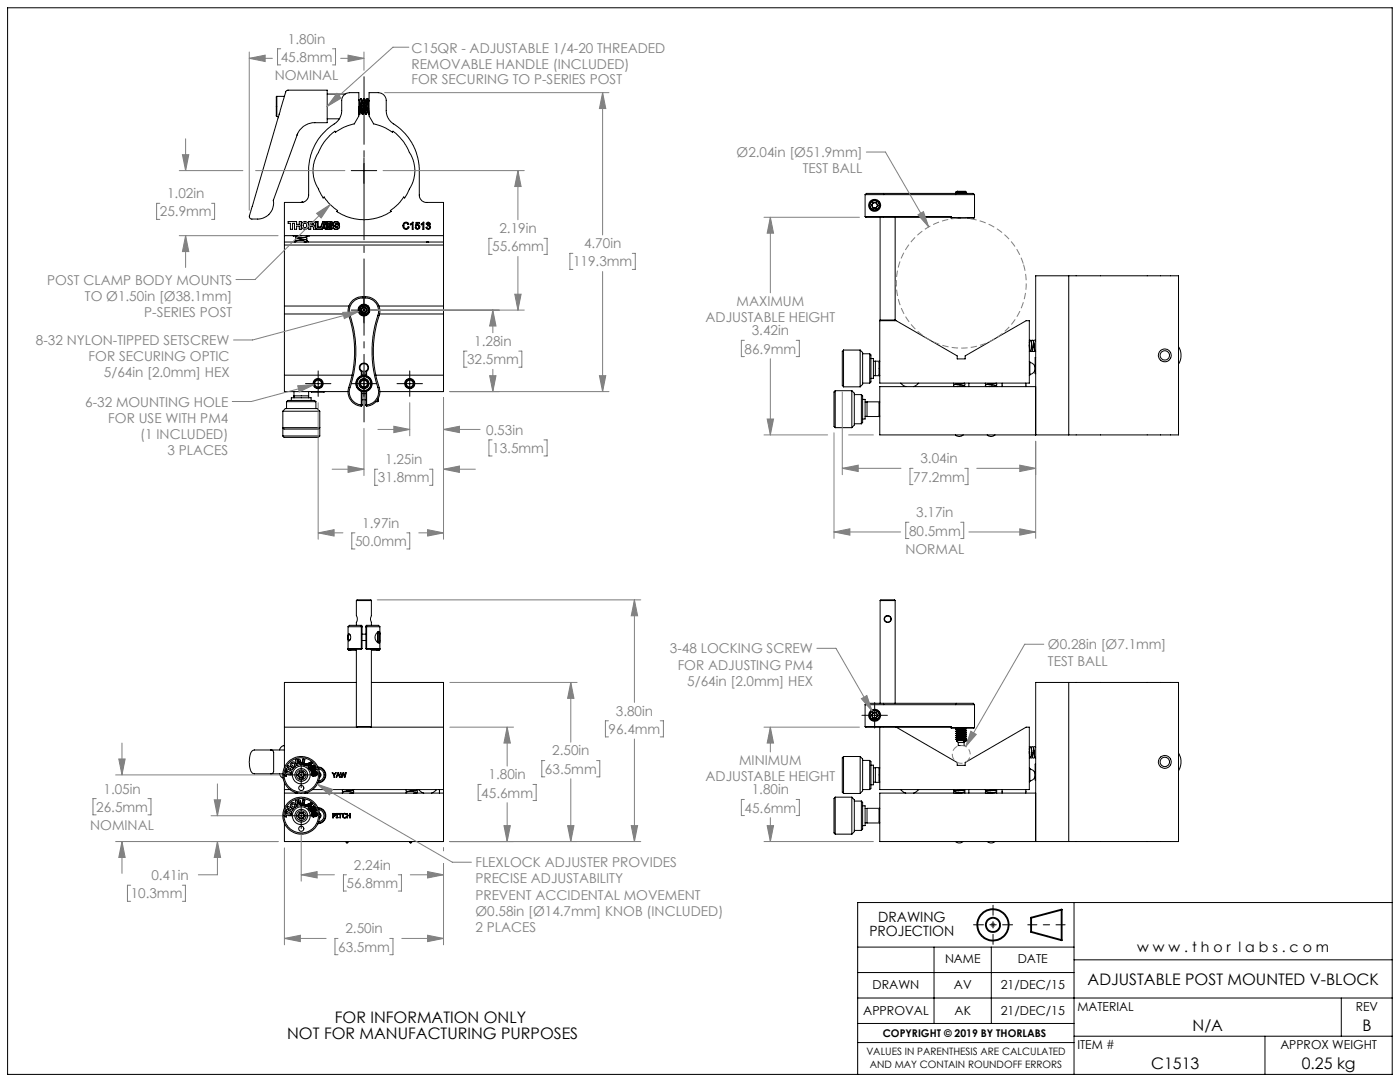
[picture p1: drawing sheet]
<svg xmlns="http://www.w3.org/2000/svg" width="279mm" height="216mm" viewBox="0 0 279 216" stroke-linecap="round" stroke-linejoin="round" font-family="sans-serif">
<g fill="none" stroke="#000" stroke-width=".38">
<path d="M205.8 183.1l6.1-1.6v6.1l-6.1-1.7z"/>
<circle cx="198.2" cy="184.6" r="1.42"/>
<circle cx="198.2" cy="184.6" r="3.1"/>
</g>
<g fill="none" stroke="#808080" stroke-width=".2">
<path d="M49.7 11.6l3.2-.6v1.3zM49.7 10.4v31.5M49.7 11.6h4.7M56 9.7h-.6v3.2h.6M66.4 9.7h.6v3.2h-.6M67.2 18.6l.9 1-2.8 1.6zM68 11.6h4.6M69.5 11l3.1 .6-3.1 .7zM72.6 10.4v3.6M76.8 18.5h44.7M81.6 9.4h-3.2l-13.1 11.8M120.3 18.5l.6 3.2h-1.3z"/>
<path d="M120.3 18.5v28.4M35.8 34h12.7M36.4 30.9h1.3l-.7 3.1zM37 27.7v6.3M51 34h17.8M76.4 34h28.2M103.4 34l.6 3.2h-1.3zM103.4 34v9.9M172.9 30.3h3.8l8.6 15M31.9 40.6h-.6v3.2h.6M35.8 47h19.7M37 47l.7 3.2h-1.3z"/>
<path d="M37 47v6.4M42.2 40.6h.6v3.2h-.6M63.2 42.6l2.7-1.8-1.8 2.7zM65.9 40.8l-15 15h-3.8M98.2 47.6h-.6v3.2h.6M102.7 58.7h1.3l-.6 3.2zM103.4 51.2v10.7M108.5 47.6h.7v3.2h-.7M114.3 50.6h-.6v3.2h.6M120.3 54.2v23.9M126.2 50.6h.6v3.2h-.6M152.5 43.4h19"/>
<path d="M153.7 43.4l.7 3.1h-1.3zM153.7 43.4v15M183.2 42.9l1.1-.7 1 3.1zM59.4 77l3.3-.2-3 1.4zM62.7 76.8l-12.5 3.3h-3.8M68.4 62.3l3.2-.1-2.9 1.4zM71.6 62.2l-21.2 5.6h-3.8M73.9 61.9h30.7M88.5 79.4v28.2M89.8 78.1h31.7M93.2 70.1h-.6v3.2h.6M97.7 75h1.3l-.6 3.1z"/>
<path d="M98.4 61.9l.6 3.2h-1.3zM98.4 61.9v4.5M98.4 73.7v4.4M103.5 70.1h.6v3.2h-.6M119.6 75h1.3l-.6 3.1zM148.6 67.9h-.6v3.3h.6M153.7 71.6v15.2M158.9 67.9h.6v3.3h-.6M168.1 78.2v16.5M63.5 80.4v27.2M66.3 93.6h6.3M69.5 93l3.1 .6-3.1 .7z"/>
<path d="M72.6 85.5v9.4M75.4 93.6h-.6v3.2h.6M75.4 85.7h6.4M78.6 85.1l3.2 .6-3.2 .6zM81.8 80.4v6.6M85.7 93.6h.7v3.2h-.7M88.5 85.7l3.2-.6v1.2zM88.5 93.6l3.2-.6v1.3zM88.5 85.7h7.3M88.5 93.6h6.4M98.2 87.8h-.6v3.2h.6M108.5 87.8h.7v3.2h-.7"/>
<path d="M152.5 86.8h12.7M153.1 83.6h1.3l-.7 3.2zM166.4 86.4v21M168.1 93.5l3.2-.7v1.3zM168.1 93.5h11.7M169.4 86.8h4.9M182.2 93.5h-.6v3.2h.6M192.5 93.5h.7v3.2h-.7M194.9 93.5h11.8M203.5 92.8l3.2 .7-3.2 .6zM206.7 88.1v19.3M63.5 106.3l3.2-.6v1.3z"/>
<path d="M63.5 106.3h4.9M70.8 106.3h-.6v3.2h.6M75.3 119.7h52.6M81.2 106.3h.6v3.2h-.6M83.6 106.3h4.9M85.3 105.7l3.2 .6-3.2 .7zM126.6 119.7l.6 3.2h-1.2zM126.6 119.7v20.5M166.4 106.2l3.2-.7v1.3zM166.4 106.2h13.3M181.4 104.2h-.6v3.3h.6M191.7 104.2h.6v3.3h-.6"/>
<path d="M193.4 106.2h13.3M203.5 105.5l3.2 .7-3.2 .6zM89.8 136.2h25.4M113.9 136.2l.6 3.1h-1.2zM113.9 136.2v11.9M163 129.4h3.8l7.2 12.5M171.9 139.4l1.1-.6 1 3.1zM208.3 128.6h-3.8l-11.8 20.4M19.2 159.3h-.6v3.3h.6M23.1 154.6h33.2M23.7 151.4h1.3l-.7 3.2zM24.3 148.3v6.3"/>
<path d="M29.5 159.3h.6v3.3h-.6M42.8 159.6h1.2l-.6 3.2zM43.4 156.4v6.4M63.3 156.5l3.1 1-.6 1.1zM63.3 156.5l27 15.5h3.8M89.8 145.1h12.7M96 156.5h-.6v3.2h.6M101.2 145.1l.6 3.2h-1.2zM101.2 145.1v7.8M106.4 156.5h.6v3.2h-.6M108.7 151.8h-.6v3.2h.6M113.9 155.4v12.5"/>
<path d="M119.1 151.8h.6v3.2h-.6M121.4 143.8h-.6v3.2h.6M126.6 147.5v20.4M131.8 143.8h.6v3.2h-.6M148.6 159.5h-.6v3.2h.6M152.5 145.1h19M153.7 145.1l.7 3.2h-1.3zM153.7 145.1v4.9M158.9 159.5h.6v3.2h-.6M193.7 145.9l1.1 .6-2.1 2.5zM23.1 167.9h32.4M24.3 167.9l.7 3.2h-1.3z"/>
<path d="M24.3 167.9v6.4M26.1 176.6h-.7v3.2h.7M36.4 176.6h.6v3.2h-.6M42.1 162.8h14.2M43.4 167.9l.6 3.2h-1.2zM43.4 167.9v6.7h-3.8M56.8 169.2v19.3M60.1 174.6l3.2-.7v1.3zM60.1 174.6h6.6M60.1 166.6v9.2M69.1 174.6h-.6v3.2h.6M79.5 174.6h.6v3.2h-.6"/>
<path d="M81.9 174.6h6.6M85.3 173.9l3.2 .7-3.2 .6zM88.5 169.2v.6M88.5 172.3v16.2M89.8 167.9h38.1M100.6 164.7h1.2l-.6 3.2zM101.2 160.2v7.7M113.3 164.7h1.2l-.6 3.2zM126 164.7h1.2l-.6 3.2zM152.5 167.9h21.8M153.1 164.7h1.3l-.7 3.2zM153.7 163.2v4.7"/>
<path d="M56.8 187.3l3.1-.7v1.3zM56.8 187.3h8.3M67.5 187.3h-.6v3.2h.6M77.8 187.3h.6v3.2h-.6M80.2 187.3h8.3M85.3 186.6l3.2 .7-3.2 .6zM197.7 184.5h.9M197.8 184.2l.7 .7M198.2 184v1M198.5 184.2l-.7 .7"/>
</g>
<path d="M205.1 184.5h7.5" fill="none" stroke="#000" stroke-width=".2" stroke-dasharray="15.2 1.3 1.3 1.3" stroke-dashoffset="13.4"/>
<path d="M194.3 184.5h7.8M198.2 180.6v7.8" fill="none" stroke="#000" stroke-width=".2" stroke-dasharray="15.2 1.3 1.3 1.3" stroke-dashoffset="13.2"/>
<g fill="none" stroke="#000" stroke-width=".2">
<path d="M1.5 1.6h276.3v212.8h-276.3zM55.2 19.2l-.1 .1v3.9h.1M55.2 19.2v4M55.2 19.2h1.6M65.3 18.8h3.6M71.6 19.9l.1 .2M72 19.6l-.2 .5M72 19.6l.3 3.2M72 19.6h.1M72.1 19.6l.3 .5M72.1 19.6l.3 3.2M72.6 19.6l-.2 .5"/>
<path d="M72.6 19.6l.4 3.2M72.6 19.6h.1M72.7 19.6l.3 .5M72.7 19.6l.4 3.2M73.3 19.6l-.3 .5M73.3 19.6l.3 3.2M73.3 19.6h.1M73.4 19.6l.2 .5M73.4 19.6l.3 3.2M55.2 23.2h.4M59.4 26.7l-4.9 13.3a3.2 3.2 0 0 1-3.1 3.7h-1.1a.69 .69 0 0 1-.4-1.2l6.8-23.1 .5-1.3 .2-.1h7.9v6.5h-2.5a3.7 3.7 0 0 0-3.5 2.5M65.3 23.7h2.4"/>
<path d="M70.1 34h5.1M71.6 21.2l.2 1.6M71.6 22.4l.1 .4M71.6 22.7l.1 .1M71.7 22.8h.1M71.7 20.1l.3 2.3M71.7 20.1l.4 2.3M72 22.4l-.2 .4M72 22.4h.1M72.1 22.4l.2 .4M72.3 22.8h.1M72.4 20.1l.2 2.3"/>
<path d="M72.4 20.1l.3 2.3M72.6 31.5v5.1M72.6 22.4l-.2 .4M72.6 22.4h.1M72.7 22.4l.3 .4M73 22.8h.1M73 20.1l.3 2.3M73 20.1h.1M73.1 20.1l.2 2.3M73.3 22.4l-.2 .4M73.3 22.4h.1M73.3 22.4l.3 .4"/>
<path d="M73.6 22.8h.1M73.6 20.1l.1 .1M73.6 20.1h.1M172.6 38.8h21.9M172.6 38.8l.3-.2h21.3l.3 .2M172.6 38.8v4.4M190.8 38.4l.2 .1M190.8 38.3h.3M190.8 38.3h.1M191 38.6h.1M191 38.2l-.2 .1M191 38.5v.1"/>
<path d="M191 38.2h.1M191.1 38.2l-.3 .1M191.1 38.2h1.7M191.1 38.3l-.3 .1M192.6 38.4l.3 .1M192.6 38.4l-1.5 .2M192.6 38.3v.1M192.8 38.2l-1.8 .3M192.8 38.2l-1.7 .1M192.9 38.5l-.5 .1M192.9 38.6h.1M192.9 38.5v.1"/>
<path d="M194.5 38.8v4.6M56.8 48.3h31.7M56.8 48.9h31.7M56.8 47h31.7M57.5 44.2h1.7v.6h.5v-.6h.4v1.6h-.4v-.7h-.5v.7h-.4v-1.2h-.4v1.2h-.4v-1.2h-.5zM58.5 47l.8 .1-.3-.1M59 47.9l-.3 .4M59.2 47.6h.1M59.3 47h.2M59.8 47.9h.3M59.8 47.4l.3 .1M60.1 47.4h.4"/>
<path d="M60.1 47.9h.4M60.2 47l-.8 .1a.27 .27 0 0 0-.4 .1 .27 .27 0 0 0 .3 .4M60.3 40.3l.2 .1M60.3 40.3l-.2 .1M60.3 40.3v.1M60.6 44.6a.41 .41 0 0 1 .6 .4 .41 .41 0 0 1-.6 .3l-.1-.4zM61 47.4l-1.6 .2a.26 .26 0 0 0-.4 .1 .26 .26 0 0 0 .3 .3M61 47.8l-1.8 .2-.2 .3M61 47.3a.26 .26 0 0 1 .2 .4 .26 .26 0 0 1-.4 .1l-1.5 .1M61 47.8a.26 .26 0 0 1 .2 .4 .26 .26 0 0 1-.4 .1h-.1M61 48.3h.1M61.2 47.7l.1 .5"/>
<path d="M61.2 48.2h.3v.1M61.2 47v.3h-.2l-1.7 .2M61.6 44.2h.8a.45 .45 0 0 1 .5 .3 .45 .45 0 0 1-.2 .5l.2 .3 .1 .4v-1.5h.5v1.1h.5l.4-1.1h.5l.3 1v-1h1l.3 .3a.68 .68 0 0 1 .7-.3 .68 .68 0 0 1 .5 .6h-.4a.57 .57 0 0 1 .4 .8 .57 .57 0 0 1-.9 .2l-.3-.3-.5 .3h-1.1l-.1-.3h-.3l-.2 .3h-1.7l-.2-.6h-.4v.6h-.4zM61.7 47l-.4 .1M62 44.5l.5 .1v.2l-.5 .1zM63 44.3h.4v1.1h.7l.4-1.1h.3l.5 1.3v-1.3h1l.2 .3-.2 .3 .2 .3h.4a.21 .21 0 0 0 .2 .3 .21 .21 0 0 0 .1-.3 .5 .5 0 0 1-.6-.3 .5 .5 0 0 1 .2-.7 .5 .5 0 0 1 .7 .2l.1 .3h-.3l-.1-.1-.3 .1a.86 .86 0 0 1 .8 .7 .66 .66 0 0 1-1.2-.1l-.1 .3-.4 .1h-1.1v-.3h-.5l-.1 .3h-1.3zM64.6 44.8l.1 .3h-.2zM64.6 44.7l.2 .5h-.3zM65.7 45l.4 .1v.3h-.4zM65.7 44.6h.4v.2l-.4 .1zM65.7 45.1h.3l.1 .2-.4 .1zM65.7 44.6h.3v.2h-.3z"/>
<path d="M66.4 44.9l.1-.1 .4 .4h-.4zM66.9 45.2l.3 .1h-.2zM67 44.7l.2-.1v.2zM72.6 59.3v5.1M80.7 44.4h.7l.2 .3-.2 .1a.47 .47 0 0 0-.7-.2 .47 .47 0 0 0-.1 .7l.4 .3 .4-.3h.2a.68 .68 0 0 1-1 .3 .68 .68 0 0 1-.1-1zM81.9 44.7l.5-.4v1.5h-.1v-1.1l-.4 .2zM83 44.4h.7v.2h-.5l-.1 .3a.46 .46 0 0 1 .6 .3 .46 .46 0 0 1-.3 .6 .46 .46 0 0 1-.5-.4l.1-.1a.28 .28 0 0 0 .5 .2 .28 .28 0 0 0 0-.4 .28 .28 0 0 0-.4 0h-.2zM84.1 44.7l.5-.4v1.5h-.2v-1.1l-.3 .2zM85.1 48.3h.4M85.2 44.4a.37 .37 0 0 1 .5 0 .37 .37 0 0 1 0 .6 .44 .44 0 0 1 0 .7 .44 .44 0 0 1-.7-.3l.2-.1a.28 .28 0 0 0 .3 .3 .28 .28 0 0 0 .2-.3 .28 .28 0 0 0-.3-.2v-.2a.21 .21 0 0 0 .3-.2 .21 .21 0 0 0-.3-.2 .21 .21 0 0 0-.2 .2h-.1zM172.6 43.2h17.3M172.6 43.2l.2 .2h16.9"/>
<path d="M173.9 41l.3 .5M173.9 41h.1M174 41l.2 .5M174.2 40.4h.7M174.2 41.5h.7M174.2 40.4l-.3 .6M174.2 40.4l.1 .1M174.3 40.5h.5M174.3 40.5l-.3 .5M174.8 40.5l.3 .5M174.9 40.4l.3 .6M174.9 40.4l-.1 .1"/>
<path d="M175.1 41h.1M175.1 41l-.2 .5M175.2 41l-.3 .5M175.6 43.4v20.5M178.6 43.4v20.5M189.7 43.4h.1M189.7 43.4h.2M189.7 43.4l.2 .1M189.9 43.4h4.6M189.9 43.2v.2M189.9 43.4v.1M189.9 43.2l-.2 .2"/>
<path d="M194.5 43.4l-.2 .1h-4.4M213.3 55h21.9v31.8h-21.9M213.3 55h-6.6v31.8M213.3 55v31.8M56.8 61.1h12.8M56.8 62.7h12.7M56.8 74.9h13.5M58.1 79.9v-.5h4v.5M58.7 79h2.9M58.7 78.1v1.3M58.7 79v.4M61 76.6h5"/>
<path d="M61.6 79v.4M61.6 78.1v1.3M62.1 78.1l.1 .1h2.5l.1-.1M63.5 74v5.1M69.5 78.1h-12.7v-37.7h3.4a1.51 1.51 0 0 0 1.4-1.5v-5.1a11.3 11.3 0 0 1 5.6-9.5 3.1 3.1 0 0 0 1-2.3v-2a1.63 1.63 0 0 1 1.6-1.5h1.8v4.6l-.9 1.6-.3 .1a9.5 9.5 0 0 0-3.4 1.6l-.1-.2-.2 .1a11.3 11.3 0 0 0-3.5 4.8 6.8 6.8 0 0 0 .4 6.9l.9 1.5 .2-.2a8.7 8.7 0 0 0 2.7 2.7l-.2 .2 .2 .1a9.8 9.8 0 0 0 10.7-.1l-.2-.2 1.7-1.4 1-1.3 .2 .2 .7-1.3a7.1 7.1 0 0 0 0-8.2 9.8 9.8 0 0 0-3.1-3.8l-.1 .2-.2-.2a9 9 0 0 0-3.5-1.5l-.9-1.6v-4.6h1.9a1.57 1.57 0 0 1 1.5 1.6v2.1a3.5 3.5 0 0 0 2.1 3 11 11 0 0 1 4.5 8.8v5a1.45 1.45 0 0 0 1.5 1.4h3.3v37.7h-12.7M70.1 76.6h5.1M70.1 61.9h5.1M71.9 62.2a.83 .83 0 0 1 .4-1.1 .83 .83 0 0 1 1.1 .4 .83 .83 0 0 1-.4 1.1M71.9 62.2a.94 .94 0 0 1 1.1-1.2 .94 .94 0 0 1 .4 1.6M71.9 62.2l.5 .4h.6M72 61.1h.1M72 62.7h.1"/>
<path d="M72.1 74.1a.91 .91 0 0 1-.1-1.3 .91 .91 0 0 1 1.3 0 .91 .91 0 0 1-.1 1.3M72.1 75a1.62 1.62 0 0 0-1.1 1.5 1.62 1.62 0 0 0 1.1 1.6M72.1 74.1v.9M72.1 78.1v2.9M72.1 75l.1 .1M72.1 62.2l.5 .2M72.1 61.6v.6M72.2 74a.79 .79 0 0 1-.2-1.1 .79 .79 0 0 1 1.2 0 .79 .79 0 0 1-.2 1.1M72.2 75.1a1.49 1.49 0 0 0-1.1 1.5 1.49 1.49 0 0 0 1.1 1.4M72.2 74v1.1M72.2 78v2.9l-.1 .1M72.2 78.5h.8"/>
<path d="M72.2 79.8h.8M72.2 78l-.1 .1M72.2 74l-.1 .1M72.2 74.9h.8M72.2 78.1h.8M72.3 77.2h.7M72.3 76h.7M72.6 74v5.1M72.6 60.8a1.01 1.01 0 0 0-1 1.1 1.01 1.01 0 0 0 1.2 .9l.2-.2M72.6 61.3l-.5 .3M72.6 61.3l.5 .3M73 75.1a1.49 1.49 0 0 1 1.2 1.5 1.49 1.49 0 0 1-1.2 1.4"/>
<path d="M73 74v1.1M73 78v2.9l.2 .1M73 78l.2 .1M73 74l.2 .1M73.1 62.2l-.5 .2M73.1 61.6v.6M73.2 75a1.62 1.62 0 0 1 1.1 1.5 1.62 1.62 0 0 1-1.1 1.6M73.2 74.1v.9M73.2 78.1v2.9M73.2 75l-.2 .1M73.3 61.1h.1M75 74.9h13.5"/>
<path d="M75.4 79.7v.5M75.5 79.5v.5l-.1 .2M75.6 61.1h12.9M75.7 62.7h12.8M79.2 76.6h5.1M81.8 74v5.1M166.7 78v7.3M166.7 78l-.3 .2v6.9l.3 .2M166.7 78h3.3M168.3 69.8v7.4M168.3 69.8l-.2 .3v6.8l.2 .3M168.3 77.2h3.4"/>
<path d="M168.3 69.8h3.4M170 78l.5 .5v6.3l-.5 .5M170 78v7.3M170.5 78.7h1.4M171.7 69.8l.5 .5v6.4l-.5 .5M171.7 69.8v7.4M171.9 78.7v5.9M171.9 78.7l.3 .3v5.3l-.3 .3M172.2 79.7h.4v3.9h-.4M172.2 70.6h1.4M172.2 76.4h1.4M173.6 70.6v5.8"/>
<path d="M173.6 70.6l.2 .2v5.4l-.2 .2M173.8 71.5h.5v4h-.5M174.3 75h1.3M174.3 72.1h1.3M174.7 72.1v2.9M175.6 72.1l-.2 .2v2.5l.2 .1M175.6 64h3.3l12.1 7v.6h1.6v-.6l12.2-7h.6v12.4h-29.8zM175.6 63.9h3M175.6 63.9l.2 .1M178.6 63.9l-.1 .1M179.7 76.4l1.1 .8M183.3 76.4l-1 .8"/>
<path d="M190.3 76.4v.2l.3 .1M191.1 77.1h.3M191.1 76.6l.3 .1M191.5 76.6h.3M191.5 77l.3 .1M192.3 77l.3 .2M192.3 76.5a.25 .25 0 0 1 .2 .3 .25 .25 0 0 1-.3 .2l-1.6 .1M192.3 77l-1.2 .2M192.3 76.6l-1.6 .1a.28 .28 0 0 0-.3 .1 .28 .28 0 0 0 0 .4M192.5 76.4l-1.9 .3M193.4 76.4v.8M196.7 76.4v.2l.2 .1"/>
<path d="M197.4 77.1h.4M197.4 76.6l.4 .1M197.8 76.6h.4M197.8 77l.4 .1M198.6 77l.3 .2M198.6 76.5a.25 .25 0 0 1 .3 .3 .25 .25 0 0 1-.4 .2l-1.5 .1M198.6 77l-1.1 .2M198.6 76.6l-1.5 .1a.28 .28 0 0 0-.4 .1 .28 .28 0 0 0 0 .4M198.9 76.4l-1.9 .3M200 76.4v.8M204.7 76.4v.8M205.4 67.9a.3 .3 0 0 1 .4 .1 .3 .3 0 0 1 0 .4l.2 1.4"/>
<path d="M205.4 68.9l.1 .9M205.4 68.2l.2 1.6a.24 .24 0 0 0 .1 .3 .24 .24 0 0 0 .3-.2M205.4 72.1l.1 .1v2.7h-.1M205.5 68.7l-.1 .3M205.5 69v.4M205.5 72.3l.1 .1a1.19 1.19 0 0 1 1 1.2 1.19 1.19 0 0 1-1.1 1.1M205.6 69.9l-.2 .2M205.8 68.2a.28 .28 0 0 1 .3-.3 .28 .28 0 0 1 .2 .4l.1 1.5M205.8 68.2l.2 1.6a.24 .24 0 0 0 .2 .3 .24 .24 0 0 0 .3-.2M205.9 68.7v.3M206 69l-.1 .4M206.3 68.2l.2 1.8 .2 .1"/>
<path d="M206.4 68.7l-.1 .3M206.4 69v.4M206.7 68a.24 .24 0 0 0-.3-.1 .24 .24 0 0 0-.2 .3M206.7 71.4h-.1v3.1h.1M206.7 77.2h-31.1v9.6h37.7M235.2 69.2a3.3 3.3 0 0 1 0 3.5M56.4 87h7.4M56.4 87l.3 .3h6.8l.3-.3M56.4 82.1l.5-.6h6.4l.5 .6M56.4 82.1h7.4M56.4 85.3h7.4l-.3 .3h-6.8zM56.4 82.1v4.9"/>
<path d="M57.2 80.2h5.8M57.2 80.2l.3-.3h5.3l.2 .3M57.2 80.2v1.3M63 80.2v1.3M63.8 82.1v4.9M72.1 81a2.86 2.86 0 0 1-2.5-3.7 23.1 23.1 0 0 0-.1-15 2.89 2.89 0 0 1 2.8-3.1h.7a2.87 2.87 0 0 1 2.7 3.8 23.9 23.9 0 0 0 .1 15 2.83 2.83 0 0 1-2.6 3M72.2 80.8a2.52 2.52 0 0 1-2.3-3.4 23.8 23.8 0 0 0-.2-15.2 2.65 2.65 0 0 1 2.6-2.8h.7a2.62 2.62 0 0 1 2.4 3.5 23.7 23.7 0 0 0 .2 15.2 2.54 2.54 0 0 1-2.6 2.7M75 80.2h.4M166.7 85.3h3.3M170.5 84.6h1.4M172.6 83.1h.4M172.6 80.2h.4"/>
<path d="M175.6 80.2h-2.6v2.9h2.6M175.6 80.3l-.2 .1v2.5l.2 .1M190.7 86.8a1.11 1.11 0 0 0 1.5 0M197 86.8a1.11 1.11 0 0 0 1.6 0M71.1 119.8h3M71.1 119.8v3a1.17 1.17 0 0 1 0 1.4v.6M71.1 119.8l.2-.1h2.7l.1 .1M74.1 119.8v3.1l-.2 .5 .2 1.4M175.6 119.8h3M175.6 119.8l.2-.1h2.7l.1 .1M175.6 119.8v20.5M178.6 119.8v20.5"/>
<path d="M69.5 125.1h2.7M69.5 129.6h1.6M69.5 129.6l.1 .2h1.5M69.5 125.1v4.5M69.5 126.5a.76 .76 0 0 1 .2 1.3l-.1 .1-.1-.2zM70 126.8a.27 .27 0 0 0-.4-.2 .27 .27 0 0 0-.1 .4v.4a.25 .25 0 0 0 .2 .4 .25 .25 0 0 0 .3-.3M71.1 129.5v15.5M71.1 136.2h-14.3v16.9M72.1 124.8h-2.4l-.2 .3M72.1 124.8v4.7M72.1 124.8l.1 .1v4.5M72.2 129.4h-2.7l.1 .1h2.5"/>
<path d="M72.2 126.5h.8M72.2 127.8h.8M72.2 129.4l-.1 .1M73 129.4h2.8l-.1 .1h-2.5M73 129.4l.2 .1M73.2 124.8h2.4l.2 .3M73.2 124.8v4.7M73.2 124.8l-.2 .1v4.5M74.1 129.6h1.7M74.1 129.5v15.5M74.1 136.2h14.4v31.7h-31.7v-3.6M75.3 126.2a.3 .3 0 0 1 .4-.2 .3 .3 0 0 1 .1 .5v1a.58 .58 0 0 1-.2 .8 1.3 1.3 0 0 1-.3-2.1z"/>
<path d="M75.4 126.2h.1M75.4 128.2h.1M75.4 126.2v2M75.4 126.2l.1 .1v1.8l-.1 .1M75.8 125.1h-2.8M75.8 129.6l-.1 .2h-1.6M75.8 125.1v4.5M213.3 136.2h21.9v31.7h-21.9M213.3 136.2h-6.6v31.7M213.3 136.2v31.7M54.1 149.6h-3.3a1.91 1.91 0 0 0-1 2.2l.2 1.7a.98 .98 0 0 0 .8 .9h3.3M54.1 149.6l.4 .2 .1 .3v3.9l-.1 .2-.4 .2"/>
<path d="M54.1 149.6h2.7M54.1 154.4h2.3M55.8 154.4l.3 .6 .4 .2M56.8 148.8a1 1 0 0 0-1 .8M56.8 145.1h31.7M56.8 157.6h1.1M56.8 156.1v5.2M56.8 158.3h2.6M57 153.9h.3l-.1 .3 .9 .1v.3h-.9v.3h-.3zM57.5 152.8l1 .5-.1 .3-.4-.2-.2 .3 .4 .2-.1 .3-1.1-.5 .2-.3 .4 .2 .1-.4-.3-.1zM57.6 154.6h5.1M58.9 151.6h1l.1 .2-.1 .3 .3 .4-.3 .1-.3-.4-.2 .1 .1 .4-.3 .1z"/>
<path d="M58.9 158.1v.2M59.3 159.9h.3l.1 .2-.4 .1zM59.3 151.8h.4v.2h-.4zM59.6 154.5v.2M59.8 155l.2 .1M59.8 155.3h.7M59.8 154l-.4 .6 .4 .7M59.8 154h.7M59.8 154v.1M59.8 155.1h.6M59.8 155.1v.2M59.8 154.1l-.3 .5 .3 .5"/>
<path d="M59.8 154.1h.6M60 154.1l-.2 .1M60.1 152.1v5.1M60.2 152.5l.3-1.1 .4 .2-.3 .7 .5 .2 1-.5 .2 .3-.4 .8 .7-.5 .4 .7v.3M60.2 152.5h.1M60.2 152.5l1.1 .3 .7 1 .3 .2a.46 .46 0 0 0-.1 .7 .46 .46 0 0 0 .7 0v-.2M60.3 154.1l.2 .1M60.4 155.1l.1 .2M60.4 154.1l.3 .5-.3 .5M60.5 155l-.2 .1M60.5 154l.4 .6-.4 .7M60.5 154l-.1 .1"/>
<path d="M60.5 151.5l.3 .1-.2 .8 .5 .1 .9-.4 .2 .2-.5 1-.3-.6-.2 .1-.9-.3zM60.6 154.5v.2M60.8 158.3h27.7M61.3 158.1v.2M61.5 152.6l.4-.2-.2 .4zM61.6 152.6l.2-.1-.1 .2zM61.7 153.3h.1M61.7 153.3l.9-.6 .4 .8-.4 .1-.1 .2M61.7 153.3l.4 .5h.4M62.1 153.4l.2-.2 .1 .3v.2l-.2-.1M62.1 153.4l.2-.1 .1 .3h-.2M62.1 153.4l.1 .2"/>
<path d="M62.3 154.1l.2-.1v.2a.15 .15 0 0 0-.1 .1 .15 .15 0 0 0 .1 .2 .15 .15 0 0 0 .2-.1 .36 .36 0 0 1 .3-.5 .36 .36 0 0 1 .3 .6l-.3 .3 .1-.5-.2-.1a.41 .41 0 0 1-.1 .6 .41 .41 0 0 1-.6-.1 .41 .41 0 0 1 .1-.6zM62.4 153.2l.2-.2 .1 .4h-.2zM62.4 157.6h26.1M62.4 153.2l.1-.1 .2 .2-.1 .1zM62.5 154.3l.1-.1-.1 .3zM62.5 153.9l.1 .3M62.6 154.2h.1M62.8 153.7l-.3 .2M62.8 153.7h.1M62.9 154.5h.1M62.9 154.3v.1zM63 153.6l-.2 .1"/>
<path d="M63 153.6h.1M63 153.9h-.2l-.2 .3M63 153.9h.1M63.1 153.9a.52 .52 0 0 1 .2 .5 .52 .52 0 0 1-.4 .4v-.3M63.4 153a1.59 1.59 0 0 1 1.6 1.6 1.59 1.59 0 0 1-1.6 1.6M63.5 153.1a1.5 1.5 0 0 1 1.4 1.5 1.5 1.5 0 0 1-1.4 1.5M63.6 153.4a1.23 1.23 0 0 1 1.1 1.2 1.23 1.23 0 0 1-1.1 1.3M63.8 154.1a.67 .67 0 0 1 0 1.1M63.8 154.3l.2 .3-.2 .4M66.3 154.2l.4 .4 .4-.4-.4 .5v.4zM67.4 154.2h.2l.3 .9-.2-.3h-.4l-.1 .3h-.1zM67.5 154.3l.2 .4h-.4z"/>
<path d="M67.9 154.2h.2l.1 .7 .2-.7h.2l.2 .7 .2-.7h.1l-.2 .9h-.2l-.2-.8-.2 .8h-.1zM68.4 157.6l-.1 .2 .3 .2M69.1 157.9h.3M69.5 157.8l.3 .1M70.3 157.8l-1.8 .2-.2 .3M70.3 158.2l.2 .1M70.3 157.7l.1 .1a.26 .26 0 0 1 .2 .3 .26 .26 0 0 1-.4 .1l-.4 .1M70.6 157.6l-.3 .2-1.7 .1M71.1 145h3M71.1 145l.2 .1M74.1 145l-.1 .1M81.1 157.6l-.1 .2 .3 .2"/>
<path d="M81.8 157.9h.3M82.2 157.8l.3 .1M83 157.8l-1.8 .2-.2 .3M83 158.2l.2 .1M83 157.7l.1 .1a.26 .26 0 0 1 .2 .3 .26 .26 0 0 1-.4 .1l-.4 .1M83.3 157.6l-.3 .2-1.7 .1M83.5 157.6l1.1 .7M87.1 157.6l-1 .7M87.7 157.6v.7M166.7 159.1v7.3M166.7 159.1l-.3 .2v6.9l.3 .2M166.7 159.1h3.3"/>
<path d="M168.3 151v7.3M168.3 151l-.2 .2v6.9l.2 .2M168.3 158.3h3.4M168.3 151h3.4M170 159.1l.5 .5v6.3l-.5 .5M170 159.1v7.3M170.5 159.8h1.4M171.7 151l.5 .4v6.4l-.5 .5M171.7 151v7.3M171.9 159.8v5.9M171.9 159.8l.3 .3v5.3l-.3 .3M172 142.7h5.1"/>
<path d="M172.2 157.6h1.4M172.2 151.7h1.4M172.6 140.6h21.9M172.6 140.6l.3-.3h21.3l.3 .3M172.6 145h17.3M172.6 145l.2 .1h2.8M172.6 140.6v4.4M173.6 151.7v5.9M173.6 151.7l.2 .3v5.3l-.2 .3M173.8 152.7h.5v3.9h-.5M174.2 142.2l-.3 .5 .3 .6M174.2 143.3h.7"/>
<path d="M174.2 142.2h.7M174.2 142.2h.1M174.3 142.2h.5M174.3 143.2h.5M174.3 143.2l-.1 .1M174.3 142.2l-.3 .5 .3 .5M174.3 156.1h.4M174.3 153.2h.4M174.6 140.2v5.1M174.8 142.2l.3 .5-.3 .5M174.8 143.2l.1 .1M174.9 142.2l.3 .5-.3 .6"/>
<path d="M174.9 142.2h-.1M175.6 153.2h-.9v2.9h.9M175.6 153.3l-.2 .1v2.5l.2 .1M175.6 145.1h3.3M175.6 145.1v12.5h29.8v-12.5h-.6l-12.2 7.1v.5h-1.6v-.5l-12.1-7.1M178.9 145.1h10.8M179.7 157.6l1.1 .7M183.3 157.6l-1 .7M189.7 145.2h.2M189.7 145.1v.1M189.7 145.2l.2 .1M189.9 145.2h4.6"/>
<path d="M189.9 145.2v.1M189.9 145v.2M189.9 145l-.2 .1M190.3 157.6l.1 .2 .2 .1M190.8 147.2l.2 .1M190.8 146.4l.2 .1M190.8 146l.2 .1M190.8 145.6l.2 .1M190.8 147.6l.2 .1M190.8 145.5v.1M190.8 145.9v.1M190.8 146.3v.1"/>
<path d="M190.8 146.7v.1M190.8 147.1v.1M190.8 147.5v.1M190.9 147.8l.3 .4M191 145.3h.1M191 147.4l-.2 .1M191 147l-.2 .1M191 146.6l-.2 .1M191 146.2l-.2 .1M191 145.8l-.2 .1M191 145.4l-.2 .1M191 147.7l-.1 .1"/>
<path d="M191 146.9v.1M191 146.5v.1M191 145.3v.1M191 145.7v.1M191 146.1v.1M191 147.3v.1M191 147.7h.1M191.1 158.2h.3M191.1 157.7l.3 .1M191.1 145.3h-.1M191.2 148.2h1.2M191.2 148.2v.6h1.2v-.6"/>
<path d="M191.5 157.7h.3M191.5 158.2h.3M191.6 145.3l-.5 .1M192.3 148h.3M192.3 158.1l.3 .2M192.3 157.6a.27 .27 0 0 1 .3 .4 .27 .27 0 0 1-.4 .1l-1.6 .2M192.3 158.2l-1.2 .1M192.3 157.7l-1.6 .1a.27 .27 0 0 0-.3 .1 .27 .27 0 0 0 0 .4M192.5 157.6l-1.9 .2M192.6 148h.1M192.6 147.9l-.3 .1M192.6 147.6l.3 .1"/>
<path d="M192.6 147.2l.3 .1M192.6 146.8l.3 .1-2.1 .2M192.6 146.4l.3 .1M192.6 146l.3 .1M192.6 145.6l.3 .1M192.6 147.1v.1M192.6 146.7v.1M192.6 145.5v.1M192.6 147.6l-1.5 .1M192.6 147.2l-1.5 .2M192.6 146.8l-1.5 .2M192.6 146.4l-1.5 .2"/>
<path d="M192.6 146l-1.5 .2M192.6 145.6l-1.5 .2M192.6 148l-.2 .2M192.6 145.9v.1M192.6 146.3v.1M192.6 147.5v.1M192.7 147.8l-.1 .1M192.8 147.8l-.5 .2M192.8 145.3l-2 .2M192.9 147.4l-.5 .2-1.4 .1M192.9 147l-.3 .1-1.6 .2M192.9 146.6l-.3 .2-1.6 .1"/>
<path d="M192.9 146.2l-.4 .2-1.5 .1M192.9 145.8l-.5 .2-1.4 .1M192.9 145.4l-.3 .2-1.6 .1M192.9 146.6l-2.1 .2 .2 .1M192.9 147.7h.1M192.9 147.3l-2.1 .2M192.9 146.5l-2.1 .2M192.9 146.1l-2.1 .2M192.9 145.7l-2.1 .2M192.9 147.7l-2 .1M192.9 147.4l-2.1 .2M192.9 147l-2.1 .2"/>
<path d="M192.9 146.2l-2.1 .2M192.9 145.8l-2.1 .2M192.9 145.4l-2.1 .2M192.9 145.3v.1M192.9 145.7v.1M192.9 146.1v.1M192.9 146.5v.1M192.9 146.9v.1M192.9 147.3v.1M192.9 147.7l-.1 .1M193.4 157.6v.7M194.5 145.2l-.2 .1h-4.4"/>
<path d="M194.5 140.6v4.6M196.7 157.6v.2l.2 .1M197.4 158.2h.4M197.4 157.7l.4 .1M197.8 157.7h.4M197.8 158.2h.4M198.6 158.1l.3 .2M198.6 157.6h.1a.27 .27 0 0 1 .2 .4 .27 .27 0 0 1-.4 .1l-1.5 .2M198.6 158.2l-1.1 .1M198.6 157.7l-1.5 .1a.27 .27 0 0 0-.4 .1 .27 .27 0 0 0 0 .4M198.9 157.6l-1.9 .2M200 157.6v.7"/>
<path d="M204.7 157.6v.7M205.4 149a.36 .36 0 0 1 .4 .2 .36 .36 0 0 1 0 .4l.2 1.4M205.4 150l.1 1M205.4 149.4l.1 1.4a.28 .28 0 0 0 .1 .4 .28 .28 0 0 0 .4-.1v-.1M205.4 153.2l.1 .1v2.7h-.1M205.5 149.8l-.1 .3M205.5 150.1v.4M205.5 153.5a1.19 1.19 0 0 1 1.1 1.1 1.19 1.19 0 0 1-1.1 1.2M205.6 151l-.2 .2M205.8 149.3a.26 .26 0 0 1 .4-.3 .26 .26 0 0 1 .1 .4l.1 1.6M205.8 149.3l.2 1.5a.28 .28 0 0 0 0 .4 .28 .28 0 0 0 .4-.1l.1-.1M205.9 149.8v.3"/>
<path d="M206 150.1l-.1 .4M206.3 149.3l.2 1.8 .2 .2M206.4 149.8l-.1 .3M206.4 150.1v.4M206.7 149.2a.22 .22 0 0 0-.3-.2 .22 .22 0 0 0-.1 .3h-.1M206.7 152.5h-.1v3.1h.1M206.7 158.3h-31.1v9.6h37.7M235.2 150.3a3.3 3.3 0 0 1 0 3.5M57 162h.3l-.1 .4 .9 .1v.2h-.9v.3h-.3zM57.5 160.9l1 .5-.1 .3-.4-.2-.2 .3 .4 .2-.1 .3-1.1-.5 .2-.3 .4 .2 .1-.3-.3-.2zM57.6 162.8h5.1M59.6 162.7v.2"/>
<path d="M59.8 163.2l.2 .1M59.8 162.1h.7M59.8 162.1l-.4 .7 .4 .6M59.8 163.4h.7M59.8 162.1v.2M59.8 162.3l-.3 .5 .3 .5M59.8 163.3v.1M59.8 162.3h.6M59.8 163.3h.6M59.9 160.2l.3 .5M59.9 160.2h.1M59.9 160.2l.1-.3-.2-.3-.9 .2 .3 1.1 .3-.1-.1-.4h.3l.2 .3h.3"/>
<path d="M60 162.3l-.2 .1M60.1 160.2v5.1M60.2 160.7h.1M60.2 160.7l1.1 .2M60.3 162.3l.2 .1M60.4 163.3l.1 .1M60.4 162.3l.3 .5-.3 .5M60.5 163.2l-.2 .1M60.5 162.1l.4 .7-.4 .6M60.5 162.1l-.1 .2M60.6 162.7v.2M61.1 160.6l1-.4 .2 .2-.4 .9"/>
<path d="M61.1 160.6l-.5-.2 .3-.7-.4-.1-.3 1.1M61.1 160.6l-.5-.1 .2-.8-.3-.1-.2 1 .9 .3 .2-.1M61.1 160.6l.9-.4 .2 .2-.5 1M61.3 160.9l.4 .6M61.4 160.8l.2 .2v.2l.1 .2M61.5 160.7l.4-.2-.2 .4zM61.6 160.7l.2-.1-.1 .2zM61.7 161.5l.4 .5 .2 .1a.46 .46 0 0 0-.1 .7 .46 .46 0 0 0 .7 0v-.2M61.7 161.4h.1M61.7 161.4l.5 .6h.3M61.7 161.4l.9-.6 .4 .6v.3M62.1 161.5l.2-.1 .1 .3-.1 .1z"/>
<path d="M62.1 161.6l.2-.1 .1 .2-.1 .1zM62.3 162.1h.2l-.1 .5 .2 .1a.46 .46 0 0 1 .5-.6l.2 .5-.2 .3-.1-.3 .1-.2-.2-.1a.43 .43 0 0 1-.1 .5 .43 .43 0 0 1-.5 0l-.1-.4zM62.4 161.3l.2-.1 .1 .3-.1 .1zM62.5 161.3l.2 .2-.3-.2M62.5 162.4v.2zM62.5 162l.1 .4M62.6 160.9l.4 .7-.4 .1-.1 .3M62.8 162l-.2 .4M62.8 161.8l-.3 .2M62.8 162h.1M62.8 162a.47 .47 0 0 1 .6 .4 .47 .47 0 0 1-.4 .5l-.1-.3M62.8 161.8h.1"/>
<path d="M62.9 162.6h.1M62.9 162.4l.1 .2zM63 161.7l-.2 .1M63 161.7h.1M63.4 161.1a1.61 1.61 0 0 1 1.6 1.7 1.61 1.61 0 0 1-1.6 1.6M63.5 161.3a1.5 1.5 0 0 1 1.4 1.5 1.5 1.5 0 0 1-1.4 1.5M63.6 161.5a1.25 1.25 0 0 1 1.1 1.3 1.25 1.25 0 0 1-1.1 1.2M63.8 162.4l.2 .4-.2 .3M63.8 162.2a.64 .64 0 0 1 0 1.1M66.4 162.3h.2a.31 .31 0 0 1 .4 .4 .31 .31 0 0 1-.5 .2v.3h-.1zM66.5 162.4a.22 .22 0 0 1 .4 .2 .22 .22 0 0 1-.4 .2zM67.1 162.3h.4l-.2 .1 .2 .8h-.4l.1-.1z"/>
<path d="M67.5 162.3h.8v.1h-.4v.8h-.1v-.8h-.3zM69.1 167.9a.21 .21 0 0 0 .2 .3 .21 .21 0 0 0 .2-.3M69.1 163h.1M69.1 162.5a.35 .35 0 0 0-.5 0 .35 .35 0 0 0 0 .5 .35 .35 0 0 0 .5 0M69.1 162.5h.1M69.1 162.5a.44 .44 0 0 0-.8 .1 .44 .44 0 0 0 .4 .6h.4v-.2M69.3 162.3h.1v.4h.4v-.4h.1v.9h-.1v-.4h-.4v.4h-.1zM81.8 167.9a.21 .21 0 0 0 .2 .3 .21 .21 0 0 0 .2-.3M166.7 166.4h3.3M170.5 165.7h1.4M172.2 160.8h.4v3.9h-.4M172.6 164.2h3"/>
<path d="M173 161.3v2.9M175.6 161.4l-.2 .1v2.5l.2 .1M175.6 161.3h-3M190.7 167.9a1.21 1.21 0 0 0 1.5 0M197 167.9a1.21 1.21 0 0 0 1.6 0M171.2 199.1h106.6M171.2 189h43.1M171.2 194.1h43.1M186.4 189v15.2M197.8 189v15.2M214.3 180.1v34.3M214.3 191.5h63.5"/>
<path d="M267.7 199.1v7.7M277.8 180.1h-106.6v34.3M171.2 204.2h43.1M171.2 208h43.1M214.3 206.8h63.5M252.4 206.8v7.6"/>
<circle cx="60.9" cy="45" r=".77"/>
<circle cx="174.5" cy="41" r="1.04"/>
<circle cx="174.5" cy="41" r=".9"/>
<circle cx="174.6" cy="41" r="1.19"/>
<circle cx="63.5" cy="76.5" r=".68"/>
<circle cx="63.5" cy="76.5" r=".87"/>
<circle cx="63.5" cy="76.5" r="1"/>
<circle cx="72.6" cy="76.5" r="1.5"/>
<circle cx="72.6" cy="76.5" r=".67"/>
<circle cx="72.6" cy="76.5" r=".99"/>
<circle cx="72.6" cy="76.5" r=".88"/>
<circle cx="72.6" cy="61.9" r=".49"/>
<circle cx="72.6" cy="76.5" r="1.38"/>
<circle cx="72.6" cy="61.9" r="1.17"/>
<circle cx="72.6" cy="61.9" r="1.05"/>
<circle cx="81.8" cy="76.5" r=".69"/>
<circle cx="81.8" cy="76.5" r="1.01"/>
<circle cx="81.8" cy="76.5" r=".87"/>
<circle cx="232.5" cy="70.9" r="1.28"/>
<circle cx="232.5" cy="70.9" r=".93"/>
<circle cx="177.1" cy="123.5" r=".64"/>
<circle cx="177.2" cy="123.5" r=".7"/>
<circle cx="58.5" cy="152.6" r=".3"/>
<circle cx="58.5" cy="152.6" r=".58"/>
<circle cx="60.1" cy="154.6" r=".97"/>
<circle cx="60.1" cy="154.6" r="3.7"/>
<circle cx="60.1" cy="154.6" r="3.4"/>
<circle cx="60.1" cy="154.6" r="1.78"/>
<circle cx="60.1" cy="154.6" r="1.27"/>
<circle cx="60.1" cy="157.2" r=".51"/>
<circle cx="174.6" cy="142.7" r="1.03"/>
<circle cx="174.6" cy="142.7" r=".89"/>
<circle cx="174.6" cy="142.7" r="1.19"/>
<circle cx="232.5" cy="152" r="1.28"/>
<circle cx="232.5" cy="152" r=".93"/>
<circle cx="58.5" cy="160.7" r=".31"/>
<circle cx="58.5" cy="160.7" r=".57"/>
<circle cx="60.1" cy="162.8" r=".96"/>
<circle cx="60.1" cy="162.8" r="3.7"/>
<circle cx="60.1" cy="162.7" r="3.4"/>
<circle cx="60.1" cy="162.8" r="1.77"/>
<circle cx="60.1" cy="162.8" r="1.28"/>
<circle cx="60.1" cy="165.4" r=".51"/>
</g>
<path d="M204.2 52.7a13 13 0 0 0-21.6-5.3 13 13 0 0 0 5.7 21.6 13 13 0 0 0 16.2-15.3l-.3-1" fill="none" stroke="#7d7d7d" stroke-width=".2" stroke-dasharray="1.3 .6" stroke-dashoffset="-.1" stroke-linecap="butt"/>
<path d="M193.5 150a1.79 1.79 0 0 0-2.9-.7 1.79 1.79 0 0 0 .7 2.9 1.79 1.79 0 0 0 2.3-2l-.1-.2" fill="none" stroke="#808080" stroke-width=".2" stroke-dasharray="1.3 .6" stroke-dashoffset=".7" stroke-linecap="butt"/>
<path d="M72.7 15.3v68.9" fill="none" stroke="#000" stroke-width=".2" stroke-dasharray="15.2 1.3 1.3 1.3" stroke-dashoffset="1.7"/>
<g fill="#808080">
<path d="M67.2 18.6l.9 1-2.8 1.6z"/>
<path d="M193.7 145.9l-1 3.1 2.1-2.5zM183.2 42.9l2.1 2.4-1-3.1z"/>
<path d="M101.2 145.1l.6 3.2h-1.2zM100.6 164.7h1.2l-.6 3.2zM113.9 136.2l.6 3.1h-1.2zM113.3 164.7h1.2l-.6 3.2zM126.6 119.7l.6 3.2h-1.2zM126 164.7h1.2l-.6 3.2zM42.8 159.6h1.2l-.6 3.2zM43.4 167.9l.6 3.2h-1.2zM23.7 151.4h1.3l-.7 3.2zM24.3 167.9l.7 3.2h-1.3zM60.1 174.6l3.2-.7v1.3zM85.3 173.9l3.2 .7-3.2 .6zM56.8 187.3l3.1-.7v1.3zM85.3 186.6l3.2 .7-3.2 .6zM63.3 156.5l2.5 2.1 .6-1.1zM69.5 11l3.1 .6-3.1 .7zM49.7 11.6l3.2-.6v1.3zM36.4 30.9h1.3l-.7 3.1zM37 47l.7 3.2h-1.3zM120.3 18.5l.6 3.2h-1.3zM119.6 75h1.3l-.6 3.1zM78.6 85.1l3.2 .6-3.2 .6zM88.5 85.7l3.2-.6v1.2zM69.5 93l3.1 .6-3.1 .7zM88.5 93.6l3.2-.6v1.3zM63.5 106.3l3.2-.6v1.3zM85.3 105.7l3.2 .6-3.2 .7zM63.2 42.6l.9 .9 1.8-2.7zM59.4 77l.3 1.2 3-1.4zM68.4 62.3l.3 1.3 2.9-1.4zM97.7 75h1.3l-.6 3.1zM98.4 61.9l.6 3.2h-1.3zM102.7 58.7h1.3l-.6 3.2zM103.4 34l.6 3.2h-1.3zM153.7 145.1l.7 3.2h-1.3zM153.1 164.7h1.3l-.7 3.2zM171.9 139.4l2.1 2.5-1-3.1zM168.1 93.5l3.2-.7v1.3zM203.5 92.8l3.2 .7-3.2 .6zM166.4 106.2l3.2-.7v1.3zM203.5 105.5l3.2 .7-3.2 .6zM153.7 43.4l.7 3.1h-1.3zM153.1 83.6h1.3l-.7 3.2z"/>
</g>
<g font-size="3.2">
<text x="217.1" y="196.5">ADJUSTABLE POST MOUNTED V-BLOCK</text>
<text x="57.3" y="207.3">NOT FOR MANUFACTURING PURPOSES</text>
<text x="66.8" y="204.2">FOR INFORMATION ONLY</text>
<text x="238" y="205.8">N/A</text>
<text x="271.9" y="205.7">B</text>
<text x="229.8" y="213.4">C1513</text>
<text x="259.8" y="213.4">0.25 kg</text>
</g>
<g font-size="2.8">
<text x="175.2" y="183.9">DRAWING</text>
<text x="173.5" y="186.7">PROJECTION</text>
<text x="227" y="190">w w w . t h o r l a b s . c o m</text>
</g>
<g font-size="2.7" fill="#808080">
<text x="57.5" y="8.7">1.80in</text>
<text x="82.1" y="10.6">C15QR - ADJUSTABLE 1/4-20 THREADED</text>
<text x="54.8" y="16">NOMINAL</text>
<text x="56" y="12.4">45.8mm</text>
<text x="82.1" y="13.7">REMOVABLE HANDLE (INCLUDED)</text>
<text x="82.1" y="16.7">FOR SECURING TO P-SERIES POST</text>
<text x="147" y="31.4">Ø2.04in [Ø51.9mm]</text>
<text x="160.2" y="34.6">TEST BALL</text>
<text x="33.4" y="39.5">1.02in</text>
<text x="31.9" y="43.2">25.9mm</text>
<text x="99.7" y="46.5">2.19in</text>
<text x="98.2" y="50.2">55.6mm</text>
<text x="114.4" y="53.2">119.3mm</text>
<text x="116.6" y="49.5">4.70in</text>
<text x="9.4" y="56.8">POST CLAMP BODY MOUNTS</text>
<text x="16.9" y="60">TO Ø1.50in [Ø38.1mm]</text>
<text x="28.8" y="63.2">P-SERIES POST</text>
<text x="140.8" y="64.3">ADJUSTABLE HEIGHT</text>
<text x="147" y="61.1">MAXIMUM</text>
<text x="7.2" y="68.8">8-32 NYLON-TIPPED SETSCREW</text>
<text x="94.7" y="69">1.28in</text>
<text x="148.6" y="70.6">86.9mm</text>
<text x="150" y="66.9">3.42in</text>
<text x="17.7" y="72.1">FOR SECURING OPTIC</text>
<text x="20.8" y="75.3">5/64in [2.0mm] HEX</text>
<text x="93.2" y="72.7">32.5mm</text>
<text x="17" y="81.1">6-32 MOUNTING HOLE</text>
<text x="21.6" y="84.4">FOR USE WITH PM4</text>
<text x="28" y="87.6">(1 INCLUDED)</text>
<text x="97" y="86.7">0.53in</text>
<text x="33.5" y="90.8">3 PLACES</text>
<text x="76.9" y="92.6">1.25in</text>
<text x="98.2" y="90.4">13.5mm</text>
<text x="183.7" y="92.4">3.04in</text>
<text x="75.4" y="96.2">31.8mm</text>
<text x="182.2" y="96.1">77.2mm</text>
<text x="72.3" y="105.3">1.97in</text>
<text x="181.4" y="106.9">80.5mm</text>
<text x="182.9" y="103.2">3.17in</text>
<text x="70.9" y="108.9">50.0mm</text>
<text x="180.7" y="110.5">NORMAL</text>
<text x="133.7" y="130.4">3-48 LOCKING SCREW</text>
<text x="209.1" y="129.6">Ø0.28in [Ø7.1mm]</text>
<text x="135.3" y="133.6">FOR ADJUSTING PM4</text>
<text x="137.2" y="136.8">5/64in [2.0mm] HEX</text>
<text x="209.1" y="132.8">TEST BALL</text>
<text x="122.9" y="142.8">3.80in</text>
<text x="121.5" y="146.4">96.4mm</text>
<text x="97.5" y="155.5">1.80in</text>
<text x="108.8" y="154.4">63.5mm</text>
<text x="110.2" y="150.7">2.50in</text>
<text x="140.8" y="155.9">ADJUSTABLE HEIGHT</text>
<text x="147.5" y="152.7">MINIMUM</text>
<text x="19.2" y="162">26.5mm</text>
<text x="20.7" y="158.3">1.05in</text>
<text x="96.1" y="159.1">45.6mm</text>
<text x="150" y="158.5">1.80in</text>
<text x="18" y="165.6">NOMINAL</text>
<text x="148.6" y="162.2">45.6mm</text>
<text x="70.6" y="173.5">2.24in</text>
<text x="94.9" y="173">FLEXLOCK ADJUSTER PROVIDES</text>
<text x="26.1" y="179.2">10.3mm</text>
<text x="30.2" y="175.6">0.41in</text>
<text x="69.2" y="177.2">56.8mm</text>
<text x="94.9" y="176.3">PRECISE ADJUSTABILITY</text>
<text x="94.9" y="179.5">PREVENT ACCIDENTAL MOVEMENT</text>
<text x="94.9" y="182.7">Ø0.58in [Ø14.7mm] KNOB (INCLUDED)</text>
<text x="94.9" y="186">2 PLACES</text>
<text x="67.5" y="189.9">63.5mm</text>
<text x="68.9" y="186.2">2.50in</text>
</g>
<g font-size="2.5">
<text x="174.1" y="197.4">DRAWN</text>
<text x="188.6" y="192.2">NAME</text>
<text x="190.4" y="197.4">AV</text>
<text x="199.7" y="197.4">21/DEC/15</text>
<text x="203.1" y="192.2">DATE</text>
<text x="172.3" y="202.5">APPROVAL</text>
<text x="190.5" y="202.5">AK</text>
<text x="199.7" y="202.5">21/DEC/15</text>
<text x="215" y="201.7">MATERIAL</text>
<text x="270.6" y="201.7">REV</text>
<text x="215" y="209.3">ITEM #</text>
<text x="255.5" y="209.3">APPROX WEIGHT</text>
</g>
<text font-size="2.1" x="176.2" y="207">COPYRIGHT © 2019 BY THORLABS</text>
<g font-size="2">
<text x="172.9" y="210.6">VALUES IN PARENTHESIS ARE CALCULATED</text>
<text x="173.6" y="213.1">AND MAY CONTAIN ROUNDOFF ERRORS</text>
</g>
</svg>
